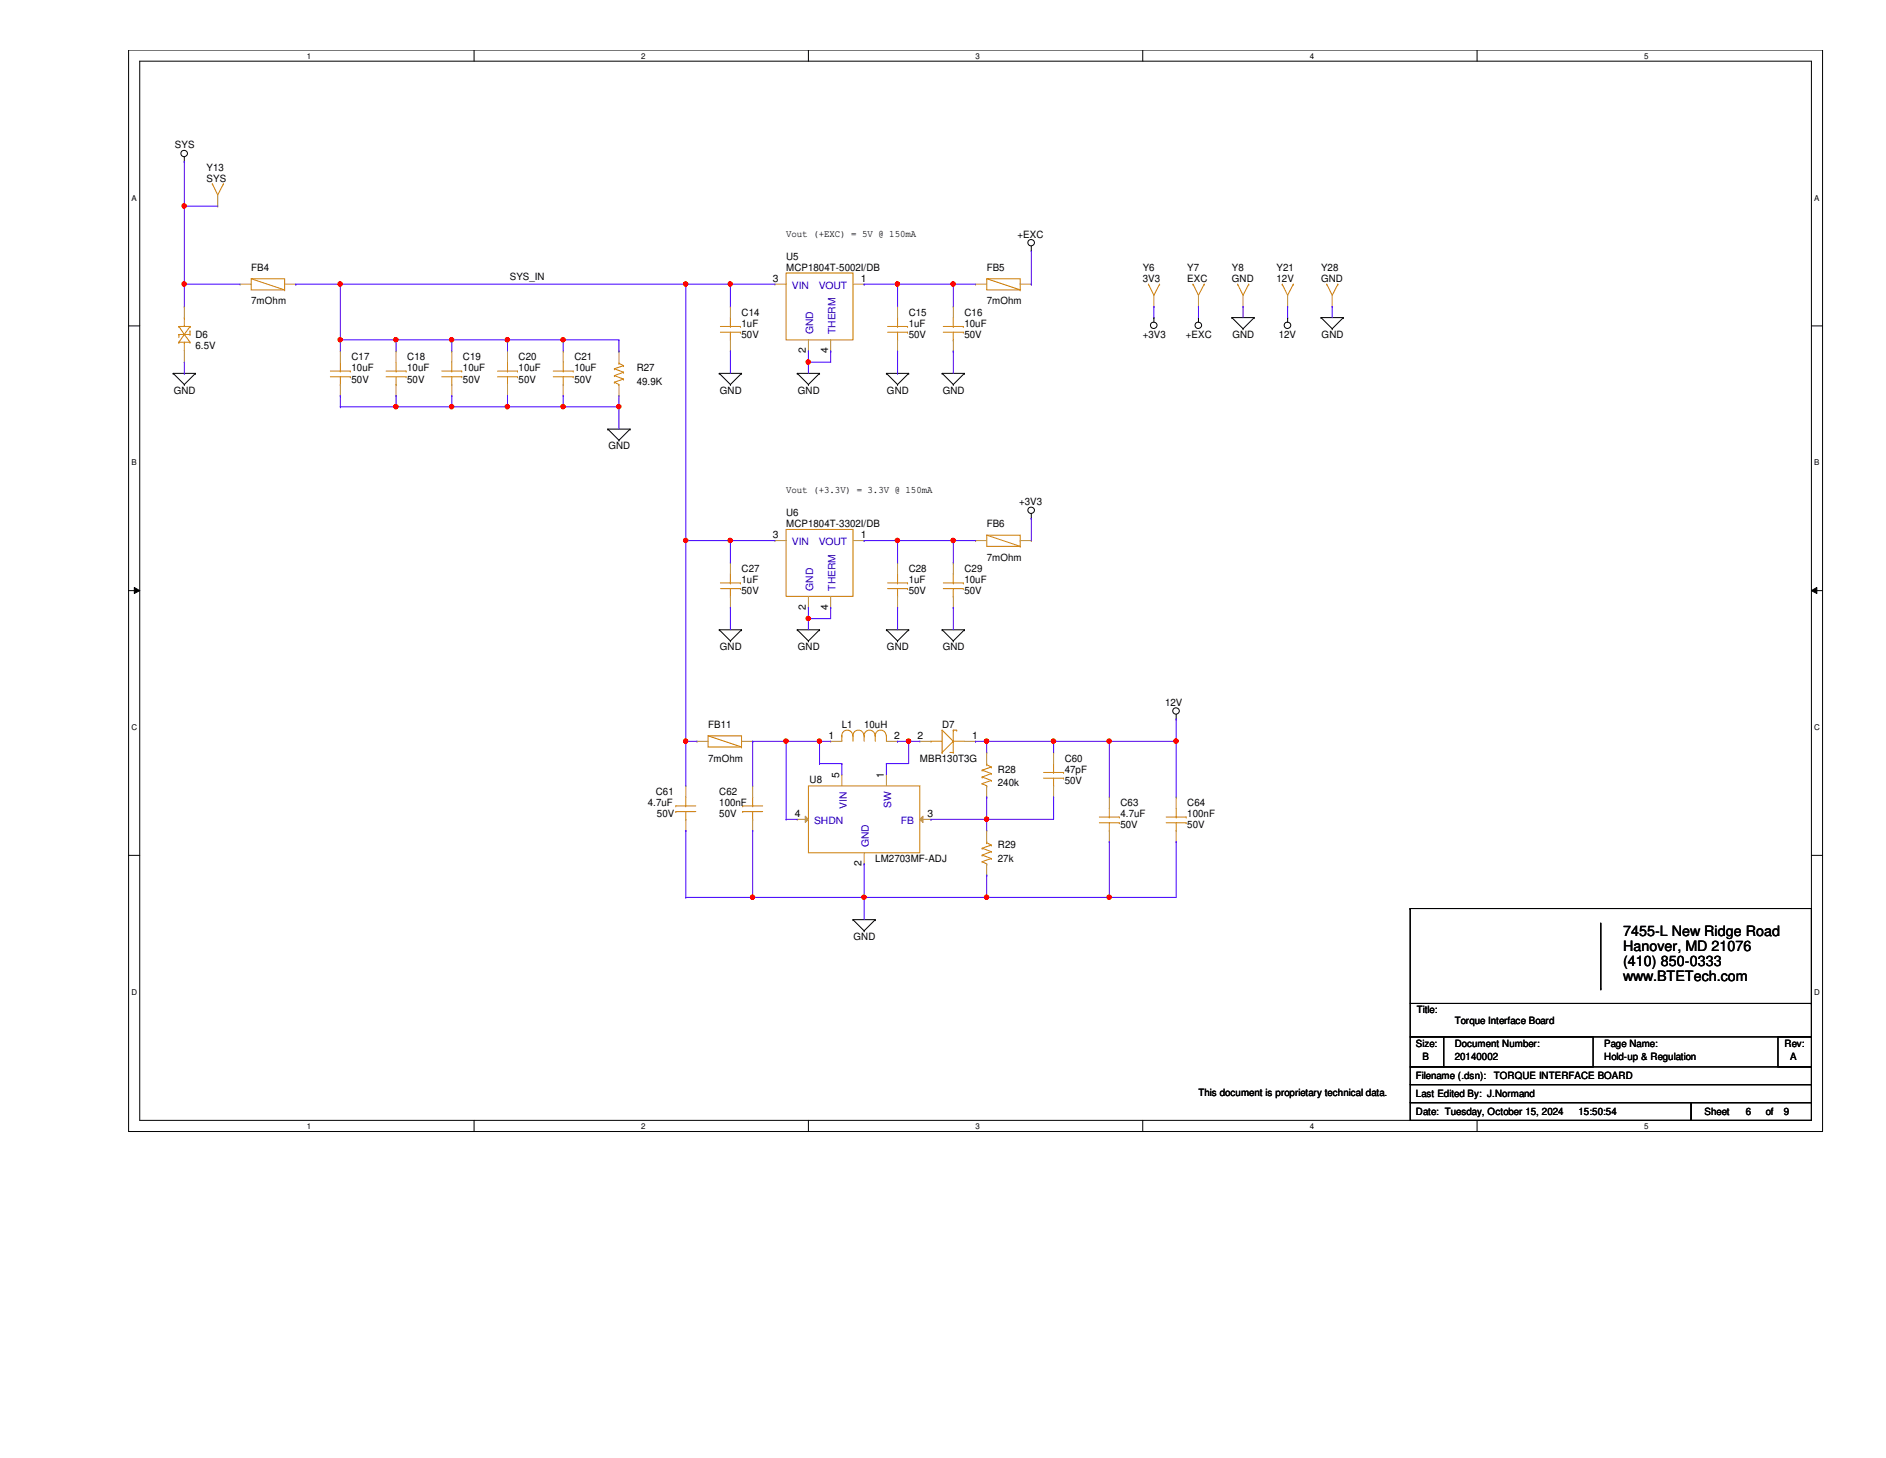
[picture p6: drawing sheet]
<svg xmlns="http://www.w3.org/2000/svg" width="279mm" height="216mm" viewBox="0 0 279 216" stroke-linecap="round" stroke-linejoin="round" font-family="sans-serif">
<path d="M19.1 7.4h250.9v160.2h-250.9zM20.7 9.1h247.7v156.8h-247.7z" fill="none" stroke="#000" stroke-width=".15"/>
<g fill="#fff">
<path d="M45.5 7.6h.6v1.3h-.6z"/>
<path d="M45.5 166.1h.6v1.3h-.6z"/>
</g>
<path d="M70.2 7.4v1.7M70.2 165.9v1.7" fill="none" stroke="#000" stroke-width=".15"/>
<g fill="#fff">
<path d="M95 7.6h.6v1.3h-.6z"/>
<path d="M95 166.1h.6v1.3h-.6z"/>
</g>
<path d="M119.8 7.4v1.7M119.8 165.9v1.7" fill="none" stroke="#000" stroke-width=".15"/>
<g fill="#fff">
<path d="M144.5 7.6h.6v1.3h-.6z"/>
<path d="M144.5 166.1h.6v1.3h-.6z"/>
</g>
<path d="M169.3 7.4v1.7M169.3 165.9v1.7" fill="none" stroke="#000" stroke-width=".15"/>
<g fill="#fff">
<path d="M194.1 7.6h.5v1.3h-.5z"/>
<path d="M194.1 166.1h.5v1.3h-.5z"/>
</g>
<path d="M218.8 7.4v1.7M218.8 165.9v1.7" fill="none" stroke="#000" stroke-width=".15"/>
<g fill="#fff">
<path d="M243.6 7.6h.6v1.3h-.6z"/>
<path d="M243.6 166.1h.6v1.3h-.6z"/>
<path d="M19.5 28.7h.7v1.3h-.7z"/>
<path d="M268.8 28.7h.7v1.3h-.7z"/>
<path d="M19.5 67.9h.7v1.3h-.7z"/>
<path d="M268.8 67.9h.7v1.3h-.7z"/>
</g>
<path d="M19.1 48.3h1.6M268.4 48.3h1.6" fill="none" stroke="#000" stroke-width=".15"/>
<g fill="#fff">
<path d="M19.5 107.1h.8v1.3h-.8z"/>
<path d="M268.8 107.1h.8v1.3h-.8z"/>
</g>
<path d="M19.1 87.5h1.6M19.9 87l.8 .5-.8 .4zM268.4 87.5l.8-.5v.9zM268.4 87.5h1.6" fill="none" stroke="#000" stroke-width=".15"/>
<path d="M19.9 87l.8 .5-.8 .4zM268.4 87.5l.8-.5v.9z" fill="#000"/>
<g fill="#fff">
<path d="M19.5 146.3h.8v1.3h-.8z"/>
<path d="M268.8 146.3h.8v1.3h-.8z"/>
</g>
<g fill="none" stroke="#000" stroke-width=".15">
<path d="M27.3 23.9h.1M27.3 23.2v.7M152.8 37.1h.1M152.8 36.4v.7M25.7 55.3h.1M25.7 55.3h3.3M25.7 55.3l1.6 1.6M27.3 56.9h.1M29 55.3h.1M29 55.3l-1.7 1.6M106.6 55.3h.1M106.6 55.3h3.3"/>
<path d="M106.6 55.3l1.6 1.6M108.2 56.9h.1M109.9 55.3h.1M109.9 55.3l-1.7 1.6M118.1 55.3h.1M118.1 55.3h3.3M118.1 55.3l1.7 1.6M119.8 56.9h.1M121.4 55.3h.1M121.4 55.3l-1.6 1.6M131.3 55.3h.1M131.3 55.3h3.3"/>
<path d="M131.3 55.3l1.7 1.6M133 56.9h.1M134.6 55.3h.1M134.6 55.3l-1.6 1.6M139.6 55.3h.1M139.6 55.3h3.3M139.6 55.3l1.6 1.6M141.2 56.9h.1M142.9 55.3h.1M142.9 55.3l-1.7 1.6M170.9 47h.1M170.9 47v.7"/>
<path d="M177.5 47h.1M177.5 47v.7M182.5 47h.1M182.5 47h3.3M182.5 47l1.7 1.7M184.2 48.7h.1M185.8 47h.1M185.8 47l-1.6 1.7M190.8 47h.1M190.8 47v.7M195.7 47h.1M195.7 47h3.3"/>
<path d="M195.7 47l1.7 1.7M197.4 48.7h.1M199 47h.1M199 47l-1.6 1.7M90 63.5h.1M90 63.5h3.3M90 63.5l1.7 1.7M91.7 65.2h.1M93.3 63.5h.1M93.3 63.5l-1.6 1.7M152.8 76.7h.1M152.8 76.1v.6"/>
<path d="M106.6 93.3h.1M106.6 93.3h3.3M106.6 93.3l1.6 1.6M108.2 94.9h.1M109.9 93.3h.1M109.9 93.3l-1.7 1.6M118.1 93.3h.1M118.1 93.3h3.3M118.1 93.3l1.7 1.6M119.8 94.9h.1M121.4 93.3h.1M121.4 93.3l-1.6 1.6"/>
<path d="M131.3 93.3h.1M131.3 93.3h3.3M131.3 93.3l1.7 1.6M133 94.9h.1M134.6 93.3h.1M134.6 93.3l-1.6 1.6M139.6 93.3h.1M139.6 93.3h3.3M139.6 93.3l1.6 1.6M141.2 94.9h.1M142.9 93.3h.1M142.9 93.3l-1.7 1.6"/>
<path d="M174.2 106.5h.1M174.2 105.8v.7M19.1 126.7h1.6M126.4 136.2h.1M126.4 136.2h3.3M126.4 136.2l1.6 1.6M128 137.8h.1M129.7 136.2h.1M129.7 136.2l-1.7 1.6M208.9 134.5h.1M208.9 134.5v14.1M208.9 134.5h59.5"/>
<path d="M237.2 136.7v9.7M268.4 134.5h.1M268.4 126.7h1.6M268.4 134.7v13.9M208.9 148.6h59.5v4.9h-59.5zM208.9 153.5h5v4.5h-5zM208.9 158h59.5v2.6h-59.5zM213.9 153.5h22.1v4.5h-22.1zM237.2 146.4h.1M263.4 153.5h5v4.5h-5zM268.4 148.6h.1M208.9 160.6h59.5v2.7h-59.5z"/>
<path d="M208.9 163.3h41.6v2.6h-41.6zM250.5 163.3h17.9v2.6h-17.9z"/>
<circle cx="27.3" cy="22.7" r=".48"/>
<circle cx="152.8" cy="35.9" r=".48"/>
<circle cx="170.9" cy="48.2" r=".48"/>
<circle cx="177.5" cy="48.2" r=".48"/>
<circle cx="190.7" cy="48.2" r=".48"/>
<circle cx="152.8" cy="75.6" r=".48"/>
<circle cx="174.2" cy="105.3" r=".48"/>
</g>
<g fill="none" stroke="#cc8006" stroke-width=".15">
<path d="M31.5 27.2h.1M31.5 27.2l.8 1.7 .8-1.7M33.1 27.2h.1M48.9 55.8h3M48.9 54.9h3M50.4 56.9h.1M50.4 54.9h.1M50.4 53.6v1.3M50.4 55.8v1.1M51.9 55.8h.1M51.9 54.9h.1M57.2 55.8h3"/>
<path d="M57.2 54.9h3M58.7 56.9h.1M58.7 54.9h.1M58.7 53.6v1.3M58.7 55.8v1.1M60.2 55.8h.1M60.2 54.9h.1M65.4 55.8h3M65.4 54.9h3M66.9 56.9h.1M66.9 54.9h.1M66.9 53.6v1.3"/>
<path d="M66.9 55.8v1.1M68.4 55.8h.1M68.4 54.9h.1M82 55.8h2.9M82 54.9h2.9M83.4 56.9h.1M83.4 54.9h.1M83.4 53.6v1.3M83.4 55.8v1.1M84.9 55.8h.1M84.9 54.9h.1M91 54.6h.1"/>
<path d="M91 55.6h.1M91 56.6h.1M91 54.6l1.4 .5M91 55.6l1.4 .5M91 56.6l.7 .3M91.7 56.9h.1M91.7 53.8h.1M91.7 53.8l.7 .3M91.7 53.6v.2M92.4 54.1h.1M92.4 55.1h.1M92.4 56.1h.1"/>
<path d="M92.4 54.1l-1.4 .5M92.4 55.1l-1.4 .5M92.4 56.1l-1.4 .5M116.5 40.4h9.9v9.9h-9.9zM131.5 49.2h3M131.5 48.3h3M133 50.3h.1M133 48.3h.1M133 47v1.3M133 49.2v1.1M134.5 49.2h.1M134.5 48.3h.1"/>
<path d="M139.7 49.2h3M139.7 48.3h3M141.2 50.3h.1M141.2 48.3h.1M141.2 47v1.3M141.2 49.2v1.1M142.7 49.2h.1M142.7 48.3h.1M146.2 41.3h4.9v1.6h-4.9zM146.2 41.3l4.9 1.6M151.1 42.9h.1M170.1 42.1h.1"/>
<path d="M170.1 42.1l.8 1.6 .9-1.6M171.8 42.1h.1M176.7 42.1h.1M176.7 42.1l.8 1.6 .9-1.6M178.4 42.1h.1M183.3 42.1h.1M183.3 42.1l.9 1.6 .8-1.6M185 42.1h.1M196.6 42.1h.1M196.6 42.1l.8 1.6 .8-1.6M198.2 42.1h.1M146.2 79.2h4.9v1.7h-4.9z"/>
<path d="M146.2 79.2l4.9 1.7M106.7 87.2h3M106.7 86.3h3M108.2 88.3h.1M108.2 86.3h.1M108.2 85v1.3M108.2 87.2v1.1M109.7 87.2h.1M109.7 86.3h.1M131.5 87.2h3M131.5 86.3h3M133 88.3h.1"/>
<path d="M133 86.3h.1M133 85v1.3M133 87.2v1.1M134.5 87.2h.1M134.5 86.3h.1M139.7 87.2h3M139.7 86.3h3M141.2 88.3h.1M141.2 86.3h.1M141.2 85v1.3M141.2 87.2v1.1M142.7 87.2h.1"/>
<path d="M142.7 86.3h.1M151.1 80.9h.1M100.1 119.3h.1M100.1 119.3h3M101.6 119.3h.1M101.6 118v1.3M110 119.3h.1M110 119.3h3M111.5 119.3h.1M111.5 118v1.3M119.8 116.4h16.5v9.9h-16.5zM124.7 109h.1"/>
<path d="M124.7 109v.8M126.3 108.9a.81 .81 0 0 0-.8-.8 .81 .81 0 0 0-.8 .9M126.4 109h.1M126.4 109v.8M128 108.9a.81 .81 0 0 0-.9-.8 .81 .81 0 0 0-.7 .9M128 109h.1M128 109v.8M129.6 108.9a.81 .81 0 0 0-.8-.8 .81 .81 0 0 0-.8 .9M129.7 109h.1M129.7 109v.8M131.3 108.9a.81 .81 0 0 0-.9-.8 .81 .81 0 0 0-.7 .9M131.3 109h.1"/>
<path d="M131.3 109v.8M137.9 109.8h.1M137.9 109.8h1.7M139.6 111.4h.1M139.6 108.1h.1M139.6 108.1l1.6 1.7M139.6 108.1v3.3M140.7 111.4h.5M141.2 108.1h.1M141.2 111.4h.1M141.2 109.8h.1M141.2 108.1v3.3"/>
<path d="M141.2 109.8l-1.6 1.6M141.2 109.8h1.7M141.2 108.1h.5M141.7 108.1h.1M145.5 114h.1M145.5 115.1h.1M145.5 116h.1M145.5 114l1.4 .6M145.5 115.1l1.4 .5M145.5 116l.7 .4M146.2 116.4h.1M146.2 113.2h.1"/>
<path d="M146.2 113.1v.1M146.2 113.2l.7 .4M146.9 113.6h.1M146.9 114.6h.1M146.9 115.6h.1M146.9 113.6l-1.4 .4M146.9 114.6l-1.4 .5M146.9 115.6l-1.4 .4M154.6 115.2h3M154.6 114.4h3M156.1 116.4h.1M156.1 114.4h.1"/>
<path d="M156.1 113.1v1.3M156.1 115.2v1.2M157.6 115.2h.1M157.6 114.4h.1M164.3 119.7v1.3M174.2 119.7v1.3M100.1 120.2h.1M100.1 120.2h3M101.6 121.3h.1M101.6 120.2v1.1M110 120.2h.1M110 120.2h3"/>
<path d="M111.5 121.3h.1M111.5 120.2v1.1M145.5 125.6h.1M145.5 126.6h.1M145.5 127.6h.1M145.5 125.6l1.4 .5M145.5 126.6l1.4 .5M145.5 127.6l.7 .3M146.2 127.9h.1M146.2 124.8h.1M146.2 124.8l.7 .3M146.2 124.6v.2"/>
<path d="M146.9 125.1h.1M146.9 126.1h.1M146.9 127.1h.1M146.9 125.1l-1.4 .5M146.9 126.1l-1.4 .5M146.9 127.1l-1.4 .5M162.9 121.8h2.9M162.9 121h2.9M164.3 123h.1M164.3 121h.1M164.3 121.8v1.2M165.8 121.8h.1"/>
<path d="M165.8 121h.1M172.8 121.8h2.9M172.8 121h2.9M174.2 123h.1M174.2 121h.1M174.2 121.8v1.2M175.7 121.8h.1M175.7 121h.1"/>
</g>
<g fill="none" stroke="#a84" stroke-width=".15">
<path d="M32.3 30.5h.1M32.3 28.9v1.6M50.4 52h.1M50.4 58.6h.1M50.4 52v1.6M50.4 56.9v1.7M58.7 52h.1M58.7 58.6h.1M58.7 52v1.6M58.7 56.9v1.7M66.9 52h.1M66.9 58.6h.1"/>
<path d="M66.9 52v1.6M66.9 56.9v1.7M83.4 52h.1M83.4 58.6h.1M83.4 52v1.6M83.4 56.9v1.7M91.7 58.6h.1M91.7 52h.1M91.7 52v1.6M91.7 56.9v1.7M114.8 42.1h.1M114.8 42.1h1.7"/>
<path d="M119.8 52h.1M119.8 50.3v1.7M123.1 52h.1M123.1 50.3v1.7M126.4 42.1h1.6M128 42.1h.1M133 45.4h.1M133 52h.1M133 45.4v1.6M133 50.3v1.7M141.2 45.4h.1M141.2 52h.1"/>
<path d="M141.2 45.4v1.6M141.2 50.3v1.7M144.5 42.1h.1M144.5 42.1h1.7M151.1 42.1h1.7M152.8 42.1h.1M170.9 45.4h.1M170.9 43.7v1.7M177.5 45.4h.1M177.5 43.7v1.7M184.2 45.4h.1M184.2 43.7v1.7"/>
<path d="M197.4 45.4h.1M197.4 43.7v1.7M108.2 83.4h.1M108.2 90h.1M108.2 83.4v1.6M108.2 88.3v1.7M133 83.4h.1M133 90h.1M133 83.4v1.6M133 88.3v1.7M141.2 83.4h.1M141.2 90h.1"/>
<path d="M141.2 83.4v1.6M141.2 88.3v1.7M144.5 80.1h.1M144.5 80.1h1.7M151.1 80.1h1.7M152.8 80.1h.1M101.6 116.4h.1M101.6 116.4v1.6M111.5 116.4h.1M111.5 116.4v1.6M123.1 109.8h.1M123.1 109.8h1.6"/>
<path d="M131.3 114.7h.1M131.3 109.8h1.7M131.3 114.7v1.7M133 109.8h.1M136.3 109.8h.1M136.3 109.8h1.6M142.9 109.8h1.6M144.5 109.8h.1M146.2 118h.1M146.2 111.4h.1M146.2 111.4v1.7M146.2 116.4v1.6"/>
<path d="M156.1 111.4h.1M156.1 118h.1M156.1 111.4v1.7M156.1 116.4v1.6M164.3 118h.1M164.3 118v1.7M174.2 118h.1M174.2 118v1.7M101.6 123h.1M101.6 121.3v1.7M111.5 123h.1M111.5 121.3v1.7"/>
<path d="M128 127.9h.1M128 126.3v1.6M146.2 129.6h.1M146.2 123h.1M146.2 123v1.6M146.2 127.9v1.7M164.3 124.6h.1M164.3 123v1.6M174.2 124.6h.1M174.2 123v1.6"/>
</g>
<path d="M136.3 121.3l.4-.4v.9z" fill="#a84"/>
<path d="M136.3 121.3l.4-.4v.9zM136.3 121.3h1.6M137.9 121.3h.1" fill="none" stroke="#a84" stroke-width=".15"/>
<path d="M119.3 120.9l.5 .4-.5 .5z" fill="#a84"/>
<g fill="none" stroke="#a84" stroke-width=".15">
<path d="M27.3 45.4h.1M27.3 53.6h.1M27.3 45.4v1.6M27.3 52v1.6M35.6 42.1h.1M35.6 42.1h1.6M42.2 42.1h1.6M43.8 42.1h.1M75.2 52h.1M75.2 58.6h.1M75.2 52v1.6M75.2 56.9v1.7"/>
<path d="M108.2 45.4h.1M108.2 52h.1M108.2 45.4v1.6M108.2 50.3v1.7M190.8 45.4h.1M190.8 43.7v1.7M114.8 80.1h.1M114.8 80.1h1.7M119.8 90h.1M119.8 88.3v1.7M123.1 90h.1M123.1 88.3v1.7"/>
<path d="M126.4 80.1h1.6M128 80.1h.1M103.3 109.8h.1M103.3 109.8h1.6M109.9 109.8h1.6M111.5 109.8h.1M124.7 114.7h.1M124.7 114.7v1.7M118.1 121.3h.1M118.1 121.3h1.7M119.3 120.9l.5 .4-.5 .5z"/>
</g>
<g fill="none" stroke="#cc8006" stroke-width=".15">
<path d="M26.5 48.3h.1M26.5 50.7h.1M26.5 49.5h.1M26.5 48.3l.8 1.2M26.5 48.3h1.7M26.5 49.5h1.7M26.5 50.7h1.7M26.5 49.5v.5M27.3 47h.1M27.3 50.7h.1M27.3 49.5l.9 1.2M27.3 49.5l-.8 1.2"/>
<path d="M27.3 47v1.3M27.3 50.7v1.3M28.2 48.3h.1M28.2 49.5h.1M28.2 50.7h.1M28.2 49h.1M28.2 48.3l-.9 1.2M28.2 49v.5M37.2 41.3h5v1.6h-5zM37.2 41.3l5 1.6M42.2 42.9h.1M73.7 55.8h3"/>
<path d="M73.7 54.9h3M75.2 56.9h.1M75.2 54.9h.1M75.2 53.6v1.3M75.2 55.8v1.1M76.7 55.8h.1M76.7 54.9h.1M106.7 48.3h3M106.7 49.2h3M108.2 50.3h.1M108.2 48.3h.1M108.2 47v1.3"/>
<path d="M108.2 49.2v1.1M109.7 49.2h.1M109.7 48.3h.1M189.9 42.1h.1M189.9 42.1l.9 1.6 .8-1.6M191.6 42.1h.1M116.5 78.4h9.9v9.9h-9.9zM104.9 109h5v1.6h-5zM104.9 109l5 1.6M109.9 110.6h.1"/>
</g>
<path d="M108.2 42.1h.1M108.2 42.1h6.6" fill="none" stroke="#4200ff" stroke-width=".15"/>
<circle cx="108.2" cy="42.1" r=".32" fill="#f00"/>
<circle cx="108.2" cy="42.1" r=".32" fill="none" stroke="#f00" stroke-width=".15"/>
<path d="M128 42.1h.1M128 42.1h5" fill="none" stroke="#4200ff" stroke-width=".15"/>
<circle cx="132.9" cy="42.1" r=".32" fill="#f00"/>
<circle cx="132.9" cy="42.1" r=".32" fill="none" stroke="#f00" stroke-width=".15"/>
<path d="M119.8 52h.1M119.8 52v1.6" fill="none" stroke="#4200ff" stroke-width=".15"/>
<circle cx="119.7" cy="53.6" r=".32" fill="#f00"/>
<circle cx="119.7" cy="53.6" r=".32" fill="none" stroke="#f00" stroke-width=".15"/>
<path d="M108.2 42.1h.1M108.2 52h.1M108.2 42.1v3.3M108.2 52v3.3M108.2 80.1h.1M108.2 80.1h6.6" fill="none" stroke="#4200ff" stroke-width=".15"/>
<circle cx="108.2" cy="80" r=".32" fill="#f00"/>
<circle cx="108.2" cy="80" r=".32" fill="none" stroke="#f00" stroke-width=".15"/>
<path d="M119.8 90h.1M119.8 90v1.6M128 80.1h.1M128 80.1h5M133 80.1h.1M133 80.1v3.3" fill="none" stroke="#4200ff" stroke-width=".15"/>
<circle cx="132.9" cy="80" r=".32" fill="#f00"/>
<circle cx="132.9" cy="80" r=".32" fill="none" stroke="#f00" stroke-width=".15"/>
<path d="M108.2 80.1h.1M108.2 90h.1M108.2 80.1v3.3M108.2 90v3.3M119.8 91.6h.1M123.1 90h.1M123.1 90v1.6h-3.3M133 90h.1M133 90v3.3" fill="none" stroke="#4200ff" stroke-width=".15"/>
<circle cx="119.7" cy="91.6" r=".32" fill="#f00"/>
<circle cx="119.7" cy="91.6" r=".32" fill="none" stroke="#f00" stroke-width=".15"/>
<path d="M27.3 23.9h.1M27.3 23.9v6.6M119.8 53.6h.1M119.8 53.6v1.7M123.1 52h.1M123.1 52v1.6h-3.3M119.8 91.6h.1M119.8 91.6v1.7" fill="none" stroke="#4200ff" stroke-width=".15"/>
<circle cx="27.3" cy="30.5" r=".32" fill="#f00"/>
<circle cx="27.3" cy="30.5" r=".32" fill="none" stroke="#f00" stroke-width=".15"/>
<path d="M27.3 55.3h.1M27.3 53.6v1.7M43.8 42.1h.1M43.8 42.1h6.6M50.4 50.3h.1M50.4 50.3h8.3M101.6 42.1h.1M101.6 42.1h6.6M101.6 42.1v38M101.6 80.1h.1M101.6 80.1h6.6" fill="none" stroke="#4200ff" stroke-width=".15"/>
<circle cx="58.6" cy="50.3" r=".32" fill="#f00"/>
<circle cx="58.6" cy="50.3" r=".32" fill="none" stroke="#f00" stroke-width=".15"/>
<path d="M58.7 50.3h.1M58.7 50.3h16.5M66.9 50.3h.1" fill="none" stroke="#4200ff" stroke-width=".15"/>
<circle cx="66.9" cy="50.3" r=".32" fill="#f00"/>
<circle cx="66.9" cy="50.3" r=".32" fill="none" stroke="#f00" stroke-width=".15"/>
<path d="M50.4 60.2h.1M50.4 60.2h8.3" fill="none" stroke="#4200ff" stroke-width=".15"/>
<circle cx="58.6" cy="60.2" r=".32" fill="#f00"/>
<circle cx="58.6" cy="60.2" r=".32" fill="none" stroke="#f00" stroke-width=".15"/>
<path d="M58.7 60.2h.1M58.7 60.2h24.7M66.9 60.2h.1M75.2 60.2h.1" fill="none" stroke="#4200ff" stroke-width=".15"/>
<circle cx="83.4" cy="60.2" r=".32" fill="#f00"/>
<circle cx="83.4" cy="60.2" r=".32" fill="none" stroke="#f00" stroke-width=".15"/>
<circle cx="75.2" cy="60.2" r=".32" fill="#f00"/>
<circle cx="75.2" cy="60.2" r=".32" fill="none" stroke="#f00" stroke-width=".15"/>
<g fill="none" stroke="#4200ff" stroke-width=".15">
<path d="M50.4 50.3h.1M50.4 58.6h.1M50.4 50.3v1.7M50.4 58.6v1.6M58.7 58.6h.1M58.7 50.3h.1M58.7 50.3v1.7M58.7 58.6v1.6M66.9 50.3h.1M66.9 58.6h.1M66.9 50.3v1.7M66.9 58.6v1.6"/>
<path d="M75.2 50.3h.1M75.2 50.3v1.7M83.4 60.2h.1M83.4 60.2h8.3M91.7 60.2h.1M91.7 60.2v3.3"/>
</g>
<circle cx="66.9" cy="60.2" r=".32" fill="#f00"/>
<circle cx="66.9" cy="60.2" r=".32" fill="none" stroke="#f00" stroke-width=".15"/>
<path d="M27.3 30.5h.1M27.3 30.5h5M27.3 42.1h.1M27.3 42.1v3.3M75.2 58.6h.1M75.2 58.6v1.6M83.4 58.6h.1M83.4 58.6v1.6" fill="none" stroke="#4200ff" stroke-width=".15"/>
<circle cx="27.3" cy="42.1" r=".32" fill="#f00"/>
<circle cx="27.3" cy="42.1" r=".32" fill="none" stroke="#f00" stroke-width=".15"/>
<path d="M133 42.1h.1M133 42.1v3.3M133 42.1h8.2M141.2 42.1h.1M141.2 42.1v3.3" fill="none" stroke="#4200ff" stroke-width=".15"/>
<circle cx="141.2" cy="42.1" r=".32" fill="#f00"/>
<circle cx="141.2" cy="42.1" r=".32" fill="none" stroke="#f00" stroke-width=".15"/>
<path d="M141.2 52h.1M141.2 52v3.3M133 80.1h.1M133 80.1h8.2M141.2 80.1h.1M141.2 80.1v3.3" fill="none" stroke="#4200ff" stroke-width=".15"/>
<circle cx="141.2" cy="80" r=".32" fill="#f00"/>
<circle cx="141.2" cy="80" r=".32" fill="none" stroke="#f00" stroke-width=".15"/>
<g fill="none" stroke="#4200ff" stroke-width=".15">
<path d="M27.3 30.5h.1M27.3 30.5v11.6M152.8 37.1v5M27.3 42.1h.1M27.3 42.1h8.3M75.2 50.3h.1M75.2 50.3h8.2M83.4 50.3h.1M83.4 50.3v1.7M133 55.3h.1M133 52v3.3M141.2 42.1h.1"/>
<path d="M141.2 42.1h3.3M152.8 42.1h.1M170.9 45.4h.1M170.9 45.4v1.6M177.5 45.4h.1M177.5 45.4v1.6M184.2 45.4h.1M184.2 45.4v1.6M152.8 76.7h.1M152.8 76.7v3.4M141.2 90h.1M141.2 80.1h.1"/>
<path d="M141.2 90v3.3M141.2 80.1h3.3"/>
</g>
<circle cx="83.4" cy="50.3" r=".32" fill="#f00"/>
<circle cx="83.4" cy="50.3" r=".32" fill="none" stroke="#f00" stroke-width=".15"/>
<circle cx="75.2" cy="50.3" r=".32" fill="#f00"/>
<circle cx="75.2" cy="50.3" r=".32" fill="none" stroke="#f00" stroke-width=".15"/>
<path d="M50.4 50.3h.1M50.4 42.1v8.2" fill="none" stroke="#4200ff" stroke-width=".15"/>
<circle cx="50.4" cy="50.3" r=".32" fill="#f00"/>
<circle cx="50.4" cy="50.3" r=".32" fill="none" stroke="#f00" stroke-width=".15"/>
<path d="M50.4 42.1h51.2M101.6 42.1h.1" fill="none" stroke="#4200ff" stroke-width=".15"/>
<circle cx="50.4" cy="42.1" r=".32" fill="#f00"/>
<circle cx="50.4" cy="42.1" r=".32" fill="none" stroke="#f00" stroke-width=".15"/>
<circle cx="101.6" cy="42.1" r=".32" fill="#f00"/>
<circle cx="101.6" cy="42.1" r=".32" fill="none" stroke="#f00" stroke-width=".15"/>
<path d="M83.4 50.3h8.3M91.7 50.3h.1M91.7 52h.1M91.7 50.3v1.7M91.7 58.6v1.6M91.7 60.2h.1" fill="none" stroke="#4200ff" stroke-width=".15"/>
<circle cx="91.7" cy="60.2" r=".32" fill="#f00"/>
<circle cx="91.7" cy="60.2" r=".32" fill="none" stroke="#f00" stroke-width=".15"/>
<path d="M101.6 80.1v29.7M101.6 109.8h.1" fill="none" stroke="#4200ff" stroke-width=".15"/>
<circle cx="101.6" cy="80" r=".32" fill="#f00"/>
<circle cx="101.6" cy="80" r=".32" fill="none" stroke="#f00" stroke-width=".15"/>
<circle cx="101.6" cy="109.7" r=".32" fill="#f00"/>
<circle cx="101.6" cy="109.7" r=".32" fill="none" stroke="#f00" stroke-width=".15"/>
<path d="M174.2 106.5h.1M174.2 106.5v3.3" fill="none" stroke="#4200ff" stroke-width=".15"/>
<circle cx="174.2" cy="109.7" r=".32" fill="#f00"/>
<circle cx="174.2" cy="109.7" r=".32" fill="none" stroke="#f00" stroke-width=".15"/>
<path d="M101.6 109.8h.1M101.6 109.8v6.6M101.6 109.8h1.7M111.5 109.8h.1M111.5 109.8h5M111.5 109.8v6.6" fill="none" stroke="#4200ff" stroke-width=".15"/>
<circle cx="116.4" cy="109.7" r=".32" fill="#f00"/>
<circle cx="116.4" cy="109.7" r=".32" fill="none" stroke="#f00" stroke-width=".15"/>
<path d="M116.5 109.8h.1M116.5 109.8v11.5M116.5 109.8h4.9M121.4 109.8h.1M121.4 109.8v3.3" fill="none" stroke="#4200ff" stroke-width=".15"/>
<circle cx="121.4" cy="109.7" r=".32" fill="#f00"/>
<circle cx="121.4" cy="109.7" r=".32" fill="none" stroke="#f00" stroke-width=".15"/>
<path d="M121.4 109.8h.1M121.4 109.8h1.7M133 109.8h.1M133 109.8h1.6M134.6 109.8h.1M134.6 109.8v3.3" fill="none" stroke="#4200ff" stroke-width=".15"/>
<circle cx="134.6" cy="109.7" r=".32" fill="#f00"/>
<circle cx="134.6" cy="109.7" r=".32" fill="none" stroke="#f00" stroke-width=".15"/>
<path d="M134.6 109.8h.1M134.6 109.8h1.7M144.5 109.8h.1M144.5 109.8h1.7" fill="none" stroke="#4200ff" stroke-width=".15"/>
<circle cx="146.2" cy="109.7" r=".32" fill="#f00"/>
<circle cx="146.2" cy="109.7" r=".32" fill="none" stroke="#f00" stroke-width=".15"/>
<path d="M146.2 109.8h.1M146.2 109.8v1.6M146.2 109.8h9.9" fill="none" stroke="#4200ff" stroke-width=".15"/>
<circle cx="156.1" cy="109.7" r=".32" fill="#f00"/>
<circle cx="156.1" cy="109.7" r=".32" fill="none" stroke="#f00" stroke-width=".15"/>
<path d="M156.1 109.8h.1M156.1 109.8h18.1M156.1 109.8v1.6M164.3 109.8h.1M164.3 109.8v8.2" fill="none" stroke="#4200ff" stroke-width=".15"/>
<circle cx="164.3" cy="109.7" r=".32" fill="#f00"/>
<circle cx="164.3" cy="109.7" r=".32" fill="none" stroke="#f00" stroke-width=".15"/>
<g fill="none" stroke="#4200ff" stroke-width=".15">
<path d="M121.4 113.1h.1M121.4 113.1h3.3M124.7 113.1h.1M124.7 113.1v1.6M131.3 113.1h.1M131.3 113.1h3.3M131.3 113.1v1.6M146.2 118h.1M146.2 118v3.3h-8.3M156.1 118h.1M156.1 118v3.3M174.2 109.8h.1"/>
<path d="M174.2 109.8v8.2M116.5 121.3h.1M116.5 121.3h1.6M137.9 121.3h.1"/>
</g>
<circle cx="146.2" cy="121.3" r=".32" fill="#f00"/>
<circle cx="146.2" cy="121.3" r=".32" fill="none" stroke="#f00" stroke-width=".15"/>
<path d="M101.6 123h.1M101.6 123v9.9M111.5 123h.1M111.5 123v9.9M146.2 121.3h.1M146.2 121.3h9.9M146.2 121.3v1.7" fill="none" stroke="#4200ff" stroke-width=".15"/>
<circle cx="111.5" cy="132.9" r=".32" fill="#f00"/>
<circle cx="111.5" cy="132.9" r=".32" fill="none" stroke="#f00" stroke-width=".15"/>
<path d="M164.3 124.6h.1M164.3 124.6v8.3" fill="none" stroke="#4200ff" stroke-width=".15"/>
<circle cx="164.3" cy="132.9" r=".32" fill="#f00"/>
<circle cx="164.3" cy="132.9" r=".32" fill="none" stroke="#f00" stroke-width=".15"/>
<path d="M101.6 132.9h.1M111.5 132.9h.1M128 127.9h.1M128 132.9h.1M128 127.9v5M146.2 129.6h.1M146.2 129.6v3.3h-44.6M174.2 124.6h.1M174.2 124.6v8.3" fill="none" stroke="#4200ff" stroke-width=".15"/>
<circle cx="146.2" cy="132.9" r=".32" fill="#f00"/>
<circle cx="146.2" cy="132.9" r=".32" fill="none" stroke="#f00" stroke-width=".15"/>
<circle cx="128" cy="132.9" r=".32" fill="#f00"/>
<circle cx="128" cy="132.9" r=".32" fill="none" stroke="#f00" stroke-width=".15"/>
<path d="M190.8 45.4h.1M190.8 45.4v1.6M197.4 45.4h.1M197.4 45.4v1.6M128 132.9h.1M128 132.9v3.3M146.2 132.9h.1M146.2 132.9h28M164.3 132.9h.1" fill="none" stroke="#4200ff" stroke-width=".15"/>
<circle cx="108.2" cy="42.1" r=".32" fill="#f00"/>
<circle cx="108.2" cy="42.1" r=".32" fill="none" stroke="#f00" stroke-width=".15"/>
<circle cx="132.9" cy="42.1" r=".32" fill="#f00"/>
<circle cx="132.9" cy="42.1" r=".32" fill="none" stroke="#f00" stroke-width=".15"/>
<circle cx="119.7" cy="53.6" r=".32" fill="#f00"/>
<circle cx="119.7" cy="53.6" r=".32" fill="none" stroke="#f00" stroke-width=".15"/>
<circle cx="108.2" cy="80" r=".32" fill="#f00"/>
<circle cx="108.2" cy="80" r=".32" fill="none" stroke="#f00" stroke-width=".15"/>
<circle cx="132.9" cy="80" r=".32" fill="#f00"/>
<circle cx="132.9" cy="80" r=".32" fill="none" stroke="#f00" stroke-width=".15"/>
<circle cx="119.7" cy="91.6" r=".32" fill="#f00"/>
<circle cx="119.7" cy="91.6" r=".32" fill="none" stroke="#f00" stroke-width=".15"/>
<circle cx="27.3" cy="30.5" r=".32" fill="#f00"/>
<circle cx="27.3" cy="30.5" r=".32" fill="none" stroke="#f00" stroke-width=".15"/>
<circle cx="58.6" cy="50.3" r=".32" fill="#f00"/>
<circle cx="58.6" cy="50.3" r=".32" fill="none" stroke="#f00" stroke-width=".15"/>
<circle cx="66.9" cy="50.3" r=".32" fill="#f00"/>
<circle cx="66.9" cy="50.3" r=".32" fill="none" stroke="#f00" stroke-width=".15"/>
<circle cx="58.6" cy="60.2" r=".32" fill="#f00"/>
<circle cx="58.6" cy="60.2" r=".32" fill="none" stroke="#f00" stroke-width=".15"/>
<circle cx="83.4" cy="60.2" r=".32" fill="#f00"/>
<circle cx="83.4" cy="60.2" r=".32" fill="none" stroke="#f00" stroke-width=".15"/>
<circle cx="75.2" cy="60.2" r=".32" fill="#f00"/>
<circle cx="75.2" cy="60.2" r=".32" fill="none" stroke="#f00" stroke-width=".15"/>
<circle cx="66.9" cy="60.2" r=".32" fill="#f00"/>
<circle cx="66.9" cy="60.2" r=".32" fill="none" stroke="#f00" stroke-width=".15"/>
<circle cx="27.3" cy="42.1" r=".32" fill="#f00"/>
<circle cx="27.3" cy="42.1" r=".32" fill="none" stroke="#f00" stroke-width=".15"/>
<circle cx="141.2" cy="42.1" r=".32" fill="#f00"/>
<circle cx="141.2" cy="42.1" r=".32" fill="none" stroke="#f00" stroke-width=".15"/>
<circle cx="141.2" cy="80" r=".32" fill="#f00"/>
<circle cx="141.2" cy="80" r=".32" fill="none" stroke="#f00" stroke-width=".15"/>
<circle cx="83.4" cy="50.3" r=".32" fill="#f00"/>
<circle cx="83.4" cy="50.3" r=".32" fill="none" stroke="#f00" stroke-width=".15"/>
<circle cx="75.2" cy="50.3" r=".32" fill="#f00"/>
<circle cx="75.2" cy="50.3" r=".32" fill="none" stroke="#f00" stroke-width=".15"/>
<circle cx="50.4" cy="50.3" r=".32" fill="#f00"/>
<circle cx="50.4" cy="50.3" r=".32" fill="none" stroke="#f00" stroke-width=".15"/>
<circle cx="50.4" cy="42.1" r=".32" fill="#f00"/>
<circle cx="50.4" cy="42.1" r=".32" fill="none" stroke="#f00" stroke-width=".15"/>
<circle cx="101.6" cy="42.1" r=".32" fill="#f00"/>
<circle cx="101.6" cy="42.1" r=".32" fill="none" stroke="#f00" stroke-width=".15"/>
<circle cx="91.7" cy="60.2" r=".32" fill="#f00"/>
<circle cx="91.7" cy="60.2" r=".32" fill="none" stroke="#f00" stroke-width=".15"/>
<circle cx="101.6" cy="80" r=".32" fill="#f00"/>
<circle cx="101.6" cy="80" r=".32" fill="none" stroke="#f00" stroke-width=".15"/>
<circle cx="101.6" cy="109.7" r=".32" fill="#f00"/>
<circle cx="101.6" cy="109.7" r=".32" fill="none" stroke="#f00" stroke-width=".15"/>
<circle cx="174.2" cy="109.7" r=".32" fill="#f00"/>
<circle cx="174.2" cy="109.7" r=".32" fill="none" stroke="#f00" stroke-width=".15"/>
<circle cx="116.4" cy="109.7" r=".32" fill="#f00"/>
<circle cx="116.4" cy="109.7" r=".32" fill="none" stroke="#f00" stroke-width=".15"/>
<circle cx="121.4" cy="109.7" r=".32" fill="#f00"/>
<circle cx="121.4" cy="109.7" r=".32" fill="none" stroke="#f00" stroke-width=".15"/>
<circle cx="134.6" cy="109.7" r=".32" fill="#f00"/>
<circle cx="134.6" cy="109.7" r=".32" fill="none" stroke="#f00" stroke-width=".15"/>
<circle cx="146.2" cy="109.7" r=".32" fill="#f00"/>
<circle cx="146.2" cy="109.7" r=".32" fill="none" stroke="#f00" stroke-width=".15"/>
<circle cx="156.1" cy="109.7" r=".32" fill="#f00"/>
<circle cx="156.1" cy="109.7" r=".32" fill="none" stroke="#f00" stroke-width=".15"/>
<circle cx="164.3" cy="109.7" r=".32" fill="#f00"/>
<circle cx="164.3" cy="109.7" r=".32" fill="none" stroke="#f00" stroke-width=".15"/>
<circle cx="146.2" cy="121.3" r=".32" fill="#f00"/>
<circle cx="146.2" cy="121.3" r=".32" fill="none" stroke="#f00" stroke-width=".15"/>
<circle cx="111.5" cy="132.9" r=".32" fill="#f00"/>
<circle cx="111.5" cy="132.9" r=".32" fill="none" stroke="#f00" stroke-width=".15"/>
<circle cx="164.3" cy="132.9" r=".32" fill="#f00"/>
<circle cx="164.3" cy="132.9" r=".32" fill="none" stroke="#f00" stroke-width=".15"/>
<circle cx="146.2" cy="132.9" r=".32" fill="#f00"/>
<circle cx="146.2" cy="132.9" r=".32" fill="none" stroke="#f00" stroke-width=".15"/>
<circle cx="128" cy="132.9" r=".32" fill="#f00"/>
<circle cx="128" cy="132.9" r=".32" fill="none" stroke="#f00" stroke-width=".15"/>
<g font-size="2.1">
<text x="240.5" y="138.6">7455-L New Ridge Road</text>
<text x="240.5" y="140.8">Hanover, MD 21076</text>
<text x="240.5" y="143">(410) 850-0333</text>
<text x="240.5" y="145.2">www.BTETech.com</text>
</g>
<g font-size="1.5">
<text x="25.9" y="22">SYS</text>
<text x="30.6" y="25.3">Y13</text>
<text x="30.6" y="26.9">SYS</text>
<text x="116.5" y="35.1">Vout (+EXC) = 5V @ 150mA</text>
<text x="150.7" y="35.2">+EXC</text>
<text x="37.2" y="40.1">FB4</text>
<text x="75.5" y="41.5">SYS_IN</text>
<text x="114.5" y="41.7">3</text>
<text x="116.5" y="38.5">U5</text>
<text x="116.5" y="40.1">MCP1804T-5002I/DB</text>
<text x="127.5" y="41.7">1</text>
<text x="146.2" y="40.1">FB5</text>
<text x="169.3" y="40.1">Y6</text>
<text x="169.3" y="41.8">3V3</text>
<text x="175.9" y="40.1">Y7</text>
<text x="175.9" y="41.8">EXC</text>
<text x="182.5" y="40.1">Y8</text>
<text x="182.5" y="41.8">GND</text>
<text x="189.1" y="40.1">Y21</text>
<text x="189.1" y="41.8">12V</text>
<text x="195.7" y="40.1">Y28</text>
<text x="195.7" y="41.8">GND</text>
<text x="37.2" y="45.1">7mOhm</text>
<text x="109.9" y="46.7">C14</text>
<text x="134.6" y="46.7">C15</text>
<text x="142.9" y="46.7">C16</text>
<text x="146.2" y="45.1">7mOhm</text>
<text x="29" y="50">D6</text>
<text x="29" y="51.7">6.5V</text>
<text x="52.1" y="53.3">C17</text>
<text x="60.3" y="53.3">C18</text>
<text x="68.6" y="53.3">C19</text>
<text x="76.8" y="53.3">C20</text>
<text x="85.1" y="53.3">C21</text>
<text x="109.9" y="48.4">1uF</text>
<text x="109.9" y="50">50V</text>
<text x="119.4" y="52.3" transform="rotate(-90 119.4 52.3)">2</text>
<text x="122.7" y="52.3" transform="rotate(-90 122.7 52.3)">4</text>
<text x="134.6" y="48.4">1uF</text>
<text x="134.6" y="50">50V</text>
<text x="142.9" y="48.4">10uF</text>
<text x="142.9" y="50">50V</text>
<text x="169.3" y="50">+3V3</text>
<text x="175.7" y="50">+EXC</text>
<text x="182.6" y="50">GND</text>
<text x="189.4" y="50">12V</text>
<text x="195.8" y="50">GND</text>
<text x="25.7" y="58.3">GND</text>
<text x="52.1" y="55">10uF</text>
<text x="52.1" y="56.6">50V</text>
<text x="60.3" y="55">10uF</text>
<text x="60.3" y="56.6">50V</text>
<text x="68.6" y="55">10uF</text>
<text x="68.6" y="56.6">50V</text>
<text x="76.8" y="55">10uF</text>
<text x="76.8" y="56.6">50V</text>
<text x="85.1" y="55">10uF</text>
<text x="85.1" y="56.6">50V</text>
<text x="94.3" y="55">R27</text>
<text x="94.3" y="57">49.9K</text>
<text x="106.6" y="58.3">GND</text>
<text x="118.2" y="58.3">GND</text>
<text x="131.4" y="58.3">GND</text>
<text x="139.7" y="58.3">GND</text>
<text x="90.1" y="66.5">GND</text>
<text x="116.5" y="73">Vout (+3.3V) = 3.3V @ 150mA</text>
<text x="116.5" y="76.5">U6</text>
<text x="151" y="74.8">+3V3</text>
<text x="114.5" y="79.7">3</text>
<text x="116.5" y="78.1">MCP1804T-3302I/DB</text>
<text x="127.5" y="79.7">1</text>
<text x="146.2" y="78.1">FB6</text>
<text x="146.2" y="83.1">7mOhm</text>
<text x="109.9" y="84.7">C27</text>
<text x="109.9" y="86.4">1uF</text>
<text x="109.9" y="88">50V</text>
<text x="134.6" y="84.7">C28</text>
<text x="134.6" y="86.4">1uF</text>
<text x="134.6" y="88">50V</text>
<text x="142.9" y="84.7">C29</text>
<text x="142.9" y="86.4">10uF</text>
<text x="142.9" y="88">50V</text>
<text x="119.4" y="90.3" transform="rotate(-90 119.4 90.3)">2</text>
<text x="122.7" y="90.3" transform="rotate(-90 122.7 90.3)">4</text>
<text x="106.6" y="96.3">GND</text>
<text x="118.2" y="96.3">GND</text>
<text x="131.4" y="96.3">GND</text>
<text x="139.7" y="96.3">GND</text>
<text x="104.9" y="107.8">FB11</text>
<text x="124.7" y="107.8">L1</text>
<text x="128" y="107.8">10uH</text>
<text x="139.6" y="107.8">D7</text>
<text x="172.6" y="104.5">12V</text>
<text x="104.9" y="112.8">7mOhm</text>
<text x="122.7" y="109.4">1</text>
<text x="132.5" y="109.4">2</text>
<text x="135.9" y="109.4">2</text>
<text x="136.3" y="112.8">MBR130T3G</text>
<text x="144" y="109.4">1</text>
<text x="157.7" y="112.8">C60</text>
<text x="96" y="119.4">4.7uF</text>
<text x="97.2" y="117.7">C61</text>
<text x="106.6" y="117.7">C62</text>
<text x="106.6" y="119.4">100nF</text>
<text x="119.9" y="115.9">U8</text>
<text x="124.3" y="115.2" transform="rotate(-90 124.3 115.2)">5</text>
<text x="130.9" y="115.2" transform="rotate(-90 130.9 115.2)">1</text>
<text x="147.8" y="114.4">R28</text>
<text x="147.8" y="116.4">240k</text>
<text x="157.7" y="114.4">47pF</text>
<text x="157.7" y="116.1">50V</text>
<text x="166" y="119.4">C63</text>
<text x="175.9" y="119.4">C64</text>
<text x="97.3" y="121">50V</text>
<text x="106.6" y="121">50V</text>
<text x="117.8" y="120.9">4</text>
<text x="137.4" y="120.9">3</text>
<text x="147.8" y="125.6">R29</text>
<text x="166" y="121">4.7uF</text>
<text x="166" y="122.7">50V</text>
<text x="175.9" y="121">100nF</text>
<text x="175.9" y="122.7">50V</text>
<text x="127.6" y="128.3" transform="rotate(-90 127.6 128.3)">2</text>
<text x="129.7" y="127.6">LM2703MF-ADJ</text>
<text x="147.8" y="127.6">27k</text>
<text x="126.4" y="139.2">GND</text>
<text x="209.8" y="155">Size:</text>
<text x="209.9" y="150.1">Title:</text>
<text x="215.5" y="155">Document Number:</text>
<text x="215.5" y="151.6">Torque Interface Board</text>
<text x="237.7" y="155">Page Name:</text>
<text x="264.4" y="155">Rev:</text>
<text x="209.8" y="159.9">Filename (.dsn):</text>
<text x="210.7" y="157">B</text>
<text x="215.5" y="157">20140002</text>
<text x="221.3" y="159.9">TORQUE INTERFACE BOARD</text>
<text x="237.7" y="157">Hold-up &amp; Regulation</text>
<text x="265.2" y="157">A</text>
<text x="177.5" y="162.3">This document is proprietary technical data.</text>
<text x="209.8" y="162.5">Last Edited By: J.Normand</text>
<text x="209.8" y="165.1">Date: Tuesday, October 15, 2024</text>
<text x="233.8" y="165.1">15:50:54</text>
<text x="252.5" y="165.1">Sheet</text>
<text x="258.6" y="165.1">6</text>
<text x="261.6" y="165.1">of</text>
<text x="264.2" y="165.1">9</text>
</g>
<g font-size="1.5" fill="#00c">
<text x="117.3" y="42.8">VIN</text>
<text x="121.3" y="42.8">VOUT</text>
<text x="120.5" y="49.5" transform="rotate(-90 120.5 49.5)">GND</text>
<text x="123.8" y="49.5" transform="rotate(-90 123.8 49.5)">THERM</text>
<text x="117.3" y="80.7">VIN</text>
<text x="121.3" y="80.7">VOUT</text>
<text x="120.5" y="87.5" transform="rotate(-90 120.5 87.5)">GND</text>
<text x="123.8" y="87.5" transform="rotate(-90 123.8 87.5)">THERM</text>
<text x="125.4" y="119.8" transform="rotate(-90 125.4 119.8)">VIN</text>
<text x="132" y="119.7" transform="rotate(-90 132 119.7)">SW</text>
<text x="120.6" y="122">SHDN</text>
<text x="128.7" y="125.4" transform="rotate(-90 128.7 125.4)">GND</text>
<text x="133.5" y="122">FB</text>
</g>
<g font-size="1.2">
<text x="45.5" y="8.7">1</text>
<text x="95" y="8.7">2</text>
<text x="144.5" y="8.7">3</text>
<text x="194.1" y="8.7">4</text>
<text x="243.6" y="8.7">5</text>
<text x="19.5" y="29.7">A</text>
<text x="268.8" y="29.7">A</text>
<text x="19.5" y="68.9">B</text>
<text x="268.8" y="68.9">B</text>
<text x="19.5" y="108.1">C</text>
<text x="268.8" y="108.1">C</text>
<text x="19.5" y="147.3">D</text>
<text x="268.8" y="147.3">D</text>
<text x="45.5" y="167.2">1</text>
<text x="95" y="167.2">2</text>
<text x="144.5" y="167.2">3</text>
<text x="194.1" y="167.2">4</text>
<text x="243.6" y="167.2">5</text>
</g>
</svg>
